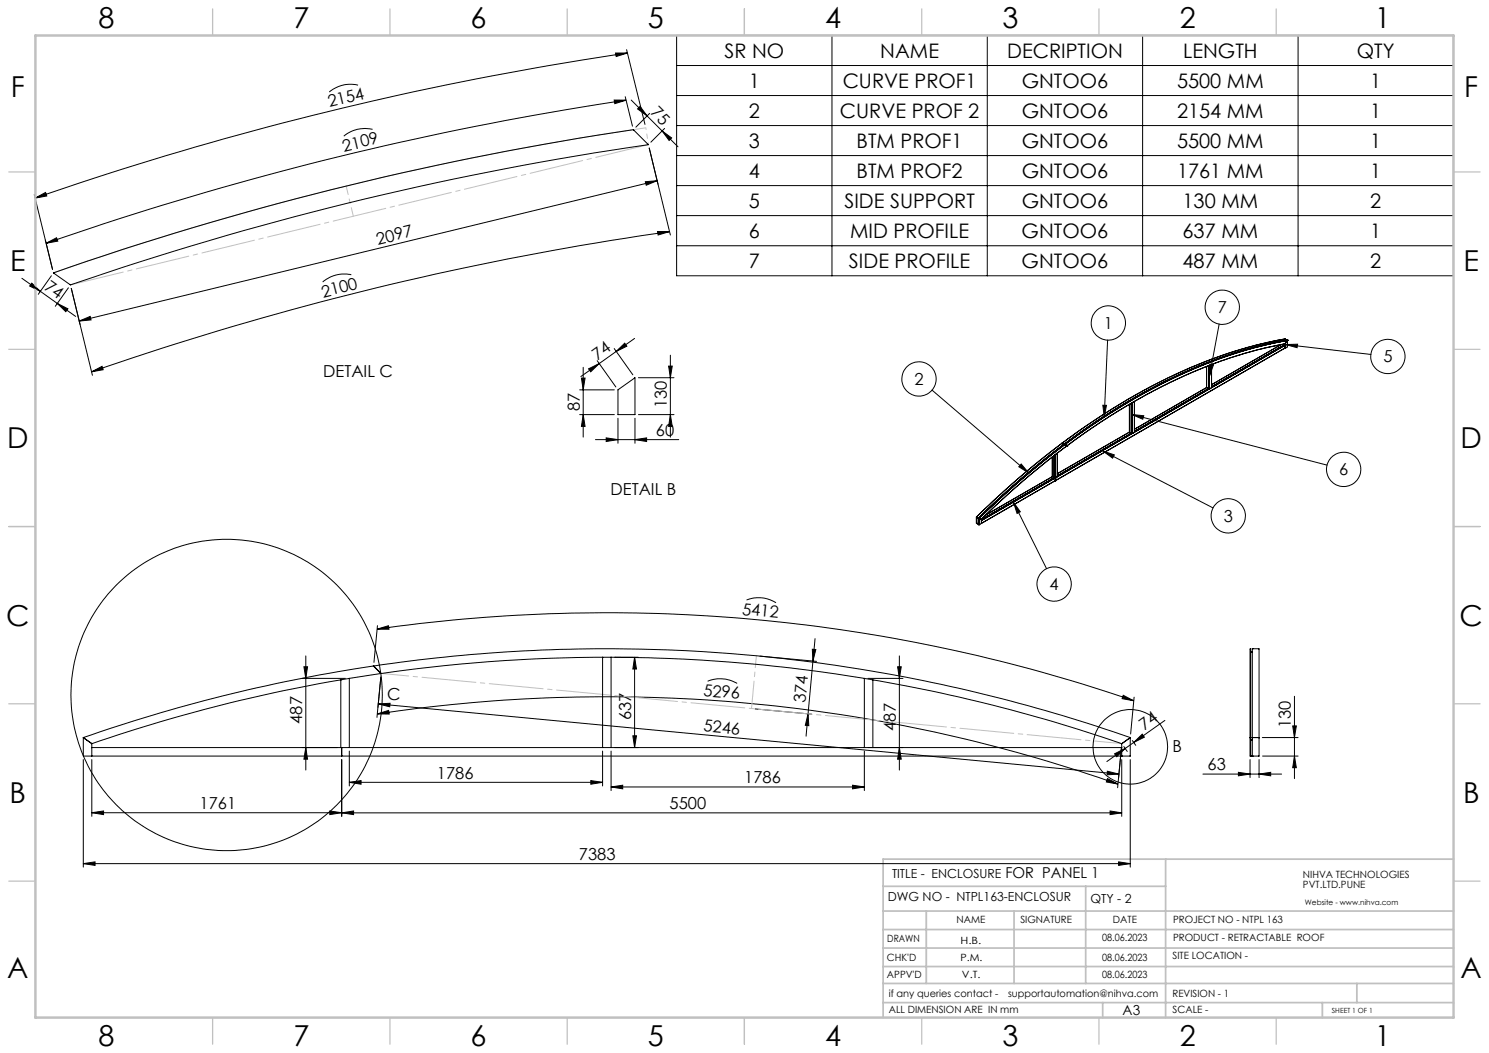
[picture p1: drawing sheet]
<svg xmlns="http://www.w3.org/2000/svg" width="420mm" height="297mm" viewBox="0 0 420 297" stroke-linecap="round" stroke-linejoin="round" font-family="sans-serif">
<g fill="none" stroke="#000" stroke-width=".28">
<path d="M173.6 15h3.4l-3.2 .9zM176.7 14l5.2 21.1M177 15a919.8 919.8 0 0 0-167.1 40.9M190.9 10h219.1v67.8h-219.1zM190.9 18.5h219.1M234.7 10v67.8M278.5 10v67.8M322.3 10v67.8M366.1 10v67.8M101 24a9.2 9.2 0 0 0-8.1 2M105.1 36.5a9.2 9.2 0 0 0-8.1 1.9M173.2 28.2l3.4 .1-3.2 .9z"/>
<path d="M176.4 27.3l2 8.3M176.6 28.3a902.4 902.4 0 0 0-163.6 40.3M178 28.2l13.2 13.2M179.8 30.7l.8-.7 1.9 2.7zM183.2 32l-3.8 3.9M186.8 36.9l2.6 2-.7 .7zM187.5 36.2l-3.9 3.9M190.9 26.9h219.1M190.9 35.4h219.1M9.7 54.9l5.1 21.1-2-8.3M9.9 55.9l2.9-1.6 .4 1zM182 51.3l3.3-.3-3 1.2z"/>
<path d="M183.1 41.8l6 24.5M185.3 51l-163 39.6M190.9 43.9h219.1M190.9 52.3h219.1M6.2 78.5l5.2 3.7M9 79.9l2.4 2.3-3-1.5zM13 68.6l2.9-1.5 .4 .9zM14.5 77.8l-3.7 5.2M15.1 77a895.7 895.7 0 0 1 163.6-40.4l4.2 4.2a891.3 891.3 0 0 0-163.1 39.6zM99.1 77.5a9.3 9.3 0 0 0-8.1 2M185.5 65.3h3.3l-3.2 1zM188.8 65.3a863 863 0 0 0-163 39.6"/>
<path d="M190.9 60.8h219.1M190.9 69.3h219.1M11.4 82.2l4.8 3.4M16.2 85.6l5.1 3.6M16.2 85.6l3 1.5-.6 .8zM19.3 81.2l-3.7 5.2M20.1 81.3l6 24.6M22.3 90.6l3.1-1.4 .3 1zM173.2 98.3l5.3 7.4M173.8 99.1l2.4-2.3 .6 .8zM179 95.5l-15.2 10.7M312.4 95.9l-.9 21.7"/>
<path d="M343.9 91.4l-2.7 14.6M361.3 97.2l-19.6 11.3 19.6-11.3M361.9 97.1l.4 .2M362.3 97.3h.1M362.3 97.3l-20.6 11.8M362.3 97v.4M362.4 95.6l-6.6 1.4-8.9 2.5-6.9 2.4-8.3 3.6-9.1 4.6-9.1 5.3-7 4.6-7 5M362.4 97.4l-64.8 37.4M362.4 97.4h.1M362.4 95.6h.1M362.4 97.4l-20.7 12M362.4 97v.4"/>
<path d="M362.4 97l-7.5 1.6-8.2 2.4-5.5 2-9 3.9-8.4 4.2-7.6 4.4-6.3 3.9-9 6.4M362.4 98.2h.1M362.5 98.2h.1M362.4 96l-7.9 1.8-7.2 2.1-7.3 2.6-8.1 3.5-9.6 4.9-7.4 4.3-8.2 5.4-6.6 4.7M362.4 95.6l-8.5 1.8-7.2 2.2-7.3 2.6-8 3.5-7.4 3.7-7.5 4.2-10.3 6.7-6.7 4.7M362.4 98.2l-64.8 37.4M362.4 95.6l.6 .3M362.5 97h-.1M362.5 97l-7.9 1.7-7.1 2.1-8.1 2.9-7.4 3.2-8.9 4.5-8.2 4.8-7.4 4.8-6.6 4.8M362.5 96l-8.7 2-5.8 1.7-8 2.8-6.6 2.8-10.4 5.2-6.7 3.9-7.4 4.7-8.8 6.2M362.5 97v1.2M362.7 97.2l24 2.8"/>
<path d="M362.7 97.2l3.3-.1-.1 1zM362.9 96h.1M362.9 96h-.5M362.9 96v.1M363 95.9h.1M363 95.9l-7.8 1.7-7.2 2-8 2.9-7.4 3.2-8.9 4.4-8.1 4.7-7.4 4.8-8.1 5.7M363 95.9v.1M363 95.9l-.1 .1M363 95.9l-.6 .1M363.1 96l-8.8 1.9M363.1 96h.1M363.1 96l-7.8 1.6-6.4 1.9-8.8 3.1-8.1 3.5-7.4 3.7-7.4 4.2-10.4 6.6-6.6 4.8"/>
<path d="M363.1 96v.1M363.1 97.8h.1M363.1 96.1l-7 1.4-7.9 2.3-8.1 2.9-7.3 3.1-9.6 4.8-6.7 3.9-8.8 5.7-7.4 5.2M363.1 96v1.8M363.1 96.1l-.6 .9M363.1 97.8l-.6 .4M25.8 104.9l3-1.6 .3 1zM163.5 110h9.8M163.5 116.9h9.8M164 106.6h1l-.5 3.4zM164.5 116.9l.5 3.4h-1zM164.5 103.6v19.7"/>
<path d="M166 104l3-1.5-2.4 2.4zM168.5 101.7l5.2 7.4M174.3 118v7M174.3 110l4.8-3.5v10.4h-4.8zM179.1 118v7M180.1 116.9h10M180.1 106.5h10M188.6 103.3h1l-.5 3.2zM189.1 100.2v23.1M189.1 116.9l.5 3.4h-1zM262.9 110l27.3 23.4M311.1 114.3h1l-.6 3.3z"/>
<path d="M318.6 114v7.9M319.1 113.7v8.7M319.3 116.9l55 14.3M319.3 116.9l3.3 .4-.3 .9zM319.3 113.6v8.7M319.3 113.6h.1M319.5 112.7l-8.2 5-11.1 7.7M320 113.2l-.7 .4M320 113.2v8.7M320 113.2h.1M340.3 109.3h.1M340.3 109.3l-20.3 11.8"/>
<path d="M340.3 103.4v5.9M340.3 109.3l.6 .3M340.9 109.6h.1M340.9 109.6l-20.9 12.1M340.9 103.1v6.5M341 109.7h.1M341 109.6l-21 12.1M341 109.5l-.1 .1M341 109.7l-21 12.2M341.1 103.1l-.1 6.6M341.1 103.1v6.6M341.3 102.7l1 .2-1.1 3.1z"/>
<path d="M341.7 102.8h.1M341.7 102.8l-.6 .3M341.7 102.8v6.6M341.7 109.4l-.6 .3M168 124h23.5M171 123.5l3.3 .5-3.3 .5zM179.1 124l3.3-.5v1zM288 130.9l2.2 2.5-2.8-1.7zM296.8 134.4h.1M296.8 134.4l-18.8 10.9M296.8 128.9v5.5M296.8 134.4l.6 .4"/>
<path d="M297.4 134.8h.1M297.4 134.7h.1M297.4 128.5v6.4M297.4 134.7v.1M297.4 134.7l-20.6 11.9M297.5 134.7l-.1 .2M297.5 134.8h.1M297.5 134.8l-20.7 12M297.6 128.3l-.1 6.5M297.6 128.3v7.3M297.6 135.6h.1M297.6 134.8h.1"/>
<path d="M297.6 135.6l-21.4 12.4M297.6 134.8l-20.8 12M297.6 134.8v.8M298.2 127.8l-.6 .5M298.2 127.8v6.7M298.2 134.5l-.6 .3M299.5 125.1l-6.4 4.9-6.2 5.2-11.5 10.6M299.5 125.1l-11.8 9.4-12.3 11.3M299.5 125h.1M299.5 125l.6 .4M299.6 125.1h.1M299.6 125.1l.7 .3"/>
<path d="M299.6 125.1h.2M299.7 125.1h.1M299.7 125.1l.3 .2M299.8 125.1h.1M299.8 125.1v.1M299.8 125.2h.1M299.8 125.2l.8 .5M299.9 125.3h.1M300 125.3h.1M300 125.3l.4 .3M300 125.3l.5 .3M300.1 125.4l-11.1 8.8-7.3 6.5-5.7 5.5"/>
<path d="M300.1 125.4l-6 4.6-5.9 4.9-5.8 5.1-6.5 6.2M300.1 125.4h.1M300.1 125.3h.1M300.1 125.3l.1 .1M300.1 125.3l.2 .2M300.1 125.3v.1M300.2 125.4h.1M300.2 125.4l.5 .3M300.2 125.4l.4 .3M300.2 125.4l-12.5 10.2-11.6 10.6M300.2 125.4v.1M300.2 125.4l-7.4 5.9-6.6 5.5-10.1 9.4"/>
<path d="M300.2 125.5l-11.8 9.5-12.2 11.3M300.2 125.5l.6 .3M300.3 125.5h.1M300.3 125.4l.6 .4M300.3 125.4l.1 .1M300.4 125.5h.1M300.4 125.6h.1M300.5 125.6h.1M300.5 125.6l.2 .1M300.5 125.6l.1 .1M300.6 125.7h.1M300.6 125.7l.2 .1"/>
<path d="M300.7 125.7h.1M300.8 125.8l-11 8.8-7.4 6.6-5.6 5.2M300.8 125.8l-5.1 4-7.4 6.1-11.5 10.5M300.8 125.8h.1M300.9 125.8h.1M311.1 127.2l31.1 16.1M311.1 127.2l3.2 1.1-.5 .9zM318.6 121.9l-20.4 11.7M318.6 121.9l.5 .3M319.1 122.2h.1M319.3 122.3h.1M319.3 122.3l-21.1 12.2"/>
<path d="M319.3 122.1l-21.1 12.2M319.3 122.1l-.2 .1M320 121.9l-.7 .4M320 121.9h.1M275.4 145.8h.1M275.4 147.6h.1M275.4 145.8v1.8M275.4 145.8l.5 .4M275.4 147.6l.5 .3M275.9 146.2h.1M275.9 147.9h.1M275.9 146.2v1.7"/>
<path d="M276 146.2h.1M276 147.9h.1M276 146.2v1.7M276 146.2h.2M276.2 146.3h.1M276.1 146.2h.1M276.1 146.2l.1 .1M276.1 148h.1M276.1 146.2v1.8M276.1 147.8l-.1 .1M276.2 146.3l.6 .1M276.8 146.4h.1"/>
<path d="M276.8 146.4v1.2M276.8 147.6h.1M276.9 146.8h.1M285.9 141.6l9.3 18.8M285.9 141.6l1.9 2.8-.9 .4zM106.4 177.4l3.2-.9 .1 1zM106.4 177.4a457.4 457.4 0 0 1 213.4 20.3M106.5 176.5l-1 10.3M210.6 169.2a9.3 9.3 0 0 1 8.3 .8M85.2 191.3h12.2M85.7 188.1h1l-.4 3.2zM86.3 185v32.2"/>
<path d="M96.1 191.8a442.9 442.9 0 0 0-70.2 18M96.1 191.8v19.1M98.5 191.3l8.9-1.3-2.1-2.1a449.7 449.7 0 0 0-81.8 20.1M98.5 191.3l-2.4 .5M98.5 191.3v19.6M106.6 199.5l.8-8.5-1.1 11.3M106.7 198.5l3.3-.1-.1 1zM106.7 198.5l208.9 19.8M170 185.4h2.4M170 185.4a444.3 444.3 0 0 0-62.5 4.6l-2.1-2.1a447 447 0 0 1 213.4 20.1M170 185.4v25.5M172.4 185.4a450.5 450.5 0 0 1 71.4 5.9"/>
<path d="M172.4 185.4v25.5M173.4 185.4h6.6M179 185.4l.5 3.3h-1zM179 185.4v25.5M199.6 192.2a9.4 9.4 0 0 1 8.3 .6M213 200l16 1.4M214.3 185.1l16 1.4M229.1 183.1l1 .1-.8 3.2zM229.9 180.1l-2 21.2M243.8 191.3l2.4 .5M243.8 191.3v19.6M244.8 191.3h9.9"/>
<path d="M246.2 191.8a438.6 438.6 0 0 1 70.2 18M246.2 191.8l-.1 19.1M253.2 188.1h1l-.5 3.2zM253.7 185v32.2M316.8 196.1l3 1.6-3.3-.6zM319.9 196.6l-1 10.4M352.7 183l-.1 25.1M352.7 183h.1M352.7 183l.1 25.1M352.8 183.9h.1M352.8 183.9h.4M353.2 183h1.9v25.1"/>
<path d="M353.2 183h.1M353.2 183v25.1M365.1 196.4v23.2M23.5 208l2.3 1.7M23.5 208v5.3h2.4M23.5 214.2v30.4M25.8 209.7l.1 .1M25.9 210.9v2.4M25.9 209.8v1.1M25.9 210.9h70.2M25.9 214.2v16.1M86.3 210.9l.4 3.2h-1z"/>
<path d="M96.1 210.9h2.4M96.3 210.9v2.4h-70.4M96.3 214.2v16.1M96.4 214.2v16.1M96.4 210.9v2.4h220M98.5 211.8v9.9M98.5 210.9h71.5M106.4 201.4l3.2-1 .2 1zM106.4 201.4a434.9 434.9 0 0 1 208.9 19.8M170 211.8v9.9M170 210.9h2.4M172.4 211.8v11.2"/>
<path d="M172.4 210.9h71.4M178.5 207.5h1l-.5 3.4zM227.9 201.3l.2 3.4-.9-.1zM227.9 201.3l-.5 6.3M243.8 211.8v11.2M243.8 210.9h72.6M253.7 210.9l.5 3.2h-1zM312.3 217.5l3.3 .8-3.3 .2zM312.4 219.6l2.9 1.6-3.2-.6zM314.4 212.6l3-1.5-2.4 2.3zM315.5 219.4l.8-8.7-1.1 11.5M316.4 214.2v16.1"/>
<path d="M316.4 210.9v2.4M316.4 209.8v1.1M316.5 209.7l-.1 .1M317 210.6l1 1.3M317.4 211.1l-5.2 3.7M318.8 208v5.3h-2.4M318.8 208l-2.3 1.7M318.8 214.2v30.4M319.4 208.9l1 1.3M319.8 209.4l2.4-2.3 .6 .8zM328.6 203.2l-11.2 7.9M339.3 218.3h22.2"/>
<path d="M349.3 217.8l3.3 .5-3.3 .5zM352.6 214.2v5.1M352.6 208.1l.1 5.2M352.7 208l-.1 .1M352.7 208h.1M352.7 208l.1 .1M352.7 213.3h.1M352.8 208.7h.1M352.8 213.3h.1M352.8 208.1v5.2M352.8 208.7h.4M353.2 208v.1"/>
<path d="M353.2 213.3h.1M353.2 208h1.9M353.2 208.1v5.2M355.1 208v.1M355.1 218.3l3.3-.5v1zM355.1 208.1v5.2h-2.4M355.1 214.2v5.1M356.1 208h10M356.1 213.3h10M364.6 204.7h1.1l-.6 3.3zM365.1 213.3l.6 3.2h-1.1zM25.9 229.2l3.3-.5v1.1z"/>
<path d="M25.9 229.2h70.4M93 228.7l3.3 .5-3.3 .6zM96.4 229.3l3.3-.6v1.1zM96.4 229.3h220M98.5 220.7l3.3-.5v1zM98.5 220.7h71.5M166.7 220.2l3.3 .5-3.3 .5zM172.4 222l3.2-.5v1zM172.4 222h71.4M240.5 221.5l3.3 .5-3.3 .5zM313.1 228.7l3.3 .6-3.3 .5zM23.5 243.6l3.3-.5v1z"/>
<path d="M23.5 243.6h295.3M315.5 243.1l3.3 .5-3.3 .5z"/>
<circle cx="312.6" cy="91.1" r="4.8"/>
<circle cx="344.8" cy="86.7" r="4.8"/>
<circle cx="259.2" cy="106.9" r="4.8"/>
<circle cx="391.5" cy="100.6" r="4.8"/>
<circle cx="379" cy="132.4" r="4.8"/>
<circle cx="346.5" cy="145.5" r="4.8"/>
<circle cx="297.3" cy="164.7" r="4.8"/>
<circle cx="63.9" cy="196" r="43.9"/>
<circle cx="318.8" cy="210.6" r="10.5"/>
</g>
<path d="M182.1 36.1a895.2 895.2 0 0 0-167 40.9" fill="none" stroke="#c0c0c0" stroke-width=".28"/>
<path d="M107.5 189.9l208.9 19.8M212 199.8l1.4-14.8" fill="none" stroke="#c0c0c0" stroke-width=".28" stroke-dasharray="15.2 1.3 1.3 1.3" stroke-dashoffset="7.5"/>
<path d="M19.9 80.3l163-39.5" fill="none" stroke="#c0c0c0" stroke-width=".28" stroke-dasharray="15.2 1.3 1.3 1.3" stroke-dashoffset="-.1"/>
<path d="M182.9 40.8l-.7-4.8" fill="none" stroke="#c0c0c0" stroke-width=".28" stroke-dasharray="15.2 1.3 1.3 1.3" stroke-dashoffset="14.7"/>
<path d="M97.6 52.5l2.1 8.5" fill="none" stroke="#c0c0c0" stroke-width=".28" stroke-dasharray="15.2 1.3 1.3 1.3" stroke-dashoffset="12.8"/>
<g fill="none" stroke="#c0c0c0" stroke-width=".35">
<path d="M60 2.5v7.5M110 2.5v7.5M160 2.5v7.5M210 2.5v7.5M260 2.5v7.5M310 2.5v7.5M360 2.5v7.5M2.5 48.5h7.5M410 48.5h7.5M2.5 98.5h7.5M410 98.5h7.5M2.5 148.5h7.5"/>
<path d="M410 148.5h7.5M2.5 198.5h7.5M410 198.5h7.5M2.5 248.5h7.5M410 248.5h7.5M60 287v7.5M110 287v7.5M160 287v7.5M210 287v7.5M260 287v7.5M310 287v7.5M360 287v7.5"/>
</g>
<g fill="none" stroke="#c0c0c0" stroke-width=".5">
<path d="M249.1 257h160.9M249.1 250h79.7M261.3 257v20.4M286 257v20.4M306.2 250v27.4M328.8 242.3v44.7M410 242.3h-160.9v44.7M249.1 272.6h160.9M249.1 267.4h160.9M249.1 262.2h160.9M249.1 277.4h160.9M382.7 277.4v5.4"/>
<path d="M249.1 282.8h160.9M311 282.8v4.2M373 282.8v4.2"/>
</g>
<path d="M10 10h400v277h-400z" fill="none" stroke="#c0c0c0" stroke-width=".7"/>
<g fill="#000">
<path d="M173.6 15h3.4l-3.2 .9zM9.9 55.9l2.9-1.6 .4 1z"/>
<path d="M173.2 28.2l3.4 .1-3.2 .9zM13 68.6l2.9-1.5 .4 .9z"/>
<path d="M179.8 30.7l.8-.7 1.9 2.7zM186.8 36.9l2.6 2-.7 .7z"/>
<path d="M185.5 65.3h3.3l-3.2 1zM25.8 104.9l3-1.6 .3 1z"/>
<path d="M9 79.9l2.4 2.3-3-1.5zM16.2 85.6l3 1.5-.6 .8z"/>
<path d="M22.3 90.6l3.1-1.4 .3 1zM182 51.3l3.3-.3-3 1.2z"/>
<path d="M166 104l3-1.5-2.4 2.4zM173.8 99.1l2.4-2.3 .6 .8z"/>
<path d="M311.1 114.3h1l-.6 3.3zM288 130.9l2.2 2.5-2.8-1.7zM311.2 127.2l3.1 1.1-.5 .9zM285.9 141.6l1.9 2.8-.9 .4zM362.7 97.2l3.3-.1-.1 1zM319.3 116.9l3.3 .4-.3 .9zM341.3 102.7l1 .2-1.1 3.1z"/>
<path d="M85.7 188.1h1l-.4 3.2zM86.3 210.9l.4 3.2h-1zM164 106.6h1l-.5 3.4zM164.5 116.9l.5 3.4h-1zM188.6 103.3h1l-.5 3.2zM189.1 116.9l.5 3.4h-1z"/>
<path d="M106.7 198.5l3.3-.1-.1 1zM312.3 217.5l3.3 .8-3.3 .2z"/>
<path d="M316.8 196.1l3 1.6-3.3-.6zM106.4 177.4l3.2-.9 .1 1z"/>
<path d="M178.5 207.5h1l-.5 3.4zM179 185.4l.5 3.3h-1zM253.7 210.9l.5 3.2h-1zM253.2 188.1h1l-.5 3.2zM365.1 213.3l.6 3.2h-1.1zM364.6 204.7h1.1l-.6 3.3z"/>
<path d="M227.9 201.3l.2 3.4-.9-.1zM229.1 183.1l1 .1-.8 3.2z"/>
<path d="M314.4 212.6l3-1.5-2.4 2.3zM319.8 209.4l2.4-2.3 .6 .8z"/>
<path d="M93 228.7l3.3 .5-3.3 .6zM25.9 229.2l3.3-.5v1.1z"/>
<path d="M96.4 229.3l3.3-.6v1.1zM313.1 228.7l3.3 .6-3.3 .5z"/>
<path d="M166.7 220.2l3.3 .5-3.3 .5zM98.5 220.7l3.3-.5v1zM355.1 218.3l3.3-.5v1zM349.3 217.8l3.3 .5-3.3 .5zM179.1 124l3.3-.5v1zM171 123.5l3.3 .5-3.3 .5z"/>
<path d="M172.4 222l3.2-.5v1zM240.5 221.5l3.3 .5-3.3 .5zM23.5 243.6l3.3-.5v1zM315.5 243.1l3.3 .5-3.3 .5z"/>
<path d="M312.4 219.6l2.9 1.6-3.2-.6zM106.4 201.4l3.2-1 .2 1z"/>
</g>
<g font-size="8.1">
<text x="27.8" y="8">8</text>
<text x="82.8" y="8">7</text>
<text x="132.8" y="8">6</text>
<text x="182.8" y="8">5</text>
<text x="232.8" y="8">4</text>
<text x="282.8" y="8">3</text>
<text x="332.8" y="8">2</text>
<text x="387.8" y="8">1</text>
<text x="3" y="27.2">F</text>
<text x="413" y="27.2">F</text>
<text x="2.8" y="76.5">E</text>
<text x="412.8" y="76.5">E</text>
<text x="2" y="126.5">D</text>
<text x="412" y="126.5">D</text>
<text x="1.7" y="176.5">C</text>
<text x="411.7" y="176.5">C</text>
<text x="2.7" y="226.5">B</text>
<text x="412.7" y="226.5">B</text>
<text x="2" y="275.7">A</text>
<text x="412" y="275.7">A</text>
<text x="27.8" y="295">8</text>
<text x="82.8" y="295">7</text>
<text x="132.8" y="295">6</text>
<text x="182.8" y="295">5</text>
<text x="232.8" y="295">4</text>
<text x="282.8" y="295">3</text>
<text x="332.8" y="295">2</text>
<text x="387.8" y="295">1</text>
</g>
<g font-size="5.6">
<text x="204.3" y="16.3">SR NO</text>
<text x="248.3" y="16.3">NAME</text>
<text x="284.1" y="16.3">DECRIPTION</text>
<text x="333.7" y="16.3">LENGTH</text>
<text x="382.7" y="16.3">QTY</text>
<text x="211.2" y="24.8">1</text>
<text x="237.7" y="24.8">CURVE PROF1</text>
<text x="288.2" y="24.8">GNTOO6</text>
<text x="332" y="24.8">5500 MM</text>
<text x="386.5" y="24.8">1</text>
<text x="211.2" y="33.3">2</text>
<text x="236.9" y="33.3">CURVE PROF 2</text>
<text x="288.2" y="33.3">GNTOO6</text>
<text x="332" y="33.3">2154 MM</text>
<text x="386.5" y="33.3">1</text>
<text x="211.2" y="41.7">3</text>
<text x="241.6" y="41.7">BTM PROF1</text>
<text x="288.2" y="41.7">GNTOO6</text>
<text x="332" y="41.7">5500 MM</text>
<text x="386.5" y="41.7">1</text>
<text x="211.2" y="50.2">4</text>
<text x="241.6" y="50.2">BTM PROF2</text>
<text x="288.2" y="50.2">GNTOO6</text>
<text x="332" y="50.2">1761 MM</text>
<text x="386.5" y="50.2">1</text>
<text x="211.2" y="58.7">5</text>
<text x="238.2" y="58.7">SIDE SUPPORT</text>
<text x="288.2" y="58.7">GNTOO6</text>
<text x="333.6" y="58.7">130 MM</text>
<text x="386.5" y="58.7">2</text>
<text x="211.2" y="67.2">6</text>
<text x="239.8" y="67.2">MID PROFILE</text>
<text x="288.2" y="67.2">GNTOO6</text>
<text x="333.6" y="67.2">637 MM</text>
<text x="386.5" y="67.2">1</text>
<text x="211.2" y="75.6">7</text>
<text x="239.5" y="75.6">SIDE PROFILE</text>
<text x="288.2" y="75.6">GNTOO6</text>
<text x="333.6" y="75.6">487 MM</text>
<text x="386.5" y="75.6">2</text>
</g>
<g font-size="4.7">
<text x="92.9" y="30.3" transform="rotate(-13 92.9 30.3)">2154</text>
<text x="183.3" y="32" transform="rotate(45 183.3 32)">75</text>
<text x="97" y="42.8" transform="rotate(-13 97 42.8)">2109</text>
<text x="106.6" y="69" transform="rotate(-14 106.6 69)">2097</text>
<text x="12.3" y="81.5" transform="rotate(35 12.3 81.5)">74</text>
<text x="91.1" y="83.9" transform="rotate(-14 91.1 83.9)">2100</text>
<text x="343.5" y="88.4">7</text>
<text x="311.4" y="92.8">1</text>
<text x="168.4" y="101.7" transform="rotate(-35 168.4 101.7)">74</text>
<text x="91.2" y="106.5">DETAIL C</text>
<text x="390.2" y="102.2">5</text>
<text x="257.9" y="108.6">2</text>
<text x="163.5" y="116" transform="rotate(-90 163.5 116)">87</text>
<text x="188.1" y="115.2" transform="rotate(-90 188.1 115.2)">130</text>
<text x="185" y="123">60</text>
<text x="377.7" y="134.1">6</text>
<text x="172.2" y="139.6">DETAIL B</text>
<text x="345.2" y="147.2">3</text>
<text x="296.1" y="166.4">4</text>
<text x="209.2" y="173.3" transform="rotate(5 209.2 173.3)">5412</text>
<text x="109.2" y="197.4">C</text>
<text x="198.3" y="196.3" transform="rotate(4 198.3 196.3)">5296</text>
<text x="178" y="203.2" transform="rotate(-90 178 203.2)">637</text>
<text x="227.2" y="198.3" transform="rotate(-85 227.2 198.3)">374</text>
<text x="85.2" y="204.1" transform="rotate(-90 85.2 204.1)">487</text>
<text x="198.3" y="206.2" transform="rotate(5 198.3 206.2)">5246</text>
<text x="252.7" y="206.1" transform="rotate(-90 252.7 206.1)">487</text>
<text x="322.7" y="206.1" transform="rotate(-35 322.7 206.1)">74</text>
<text x="364.1" y="205.4" transform="rotate(-90 364.1 205.4)">130</text>
<text x="330.8" y="212">B</text>
<text x="123.2" y="219.6">1786</text>
<text x="209.9" y="220.9">1786</text>
<text x="340.6" y="217.3">63</text>
<text x="56.3" y="228.2">1761</text>
<text x="188.9" y="228.2">5500</text>
<text x="163.3" y="242.6">7383</text>
</g>
<text font-size="4.2" x="283.6" y="247.5">FOR PANEL 1</text>
<text font-size="3.9" x="316.7" y="286.4">A3</text>
<g font-size="3.5">
<text x="251.6" y="247.6">TITLE - ENCLOSURE</text>
<text x="250.4" y="254.2">DWG NO - NTPL163-ENCLOSUR</text>
<text x="307.6" y="254.8">QTY - 2</text>
</g>
<g font-size="2.8">
<text x="367.5" y="247.7">NIHVA TECHNOLOGIES</text>
<text x="367.5" y="250.5">PVT.LTD.PUNE</text>
<text x="269.8" y="260.4">NAME</text>
<text x="287.8" y="260.4">SIGNATURE</text>
<text x="313.9" y="260.5">DATE</text>
<text x="330.9" y="260.5">PROJECT NO - NTPL 163</text>
<text x="250.3" y="265.7">DRAWN</text>
<text x="270.9" y="266.1">H.B.</text>
<text x="310.9" y="265.5">08.06.2023</text>
<text x="330.9" y="265.5">PRODUCT - RETRACTABLE ROOF</text>
<text x="250.2" y="271.1">CHK'D</text>
<text x="250.2" y="275.8">APPV'D</text>
<text x="270.9" y="271.1">P.M.</text>
<text x="271.3" y="275.8">V.T.</text>
<text x="310.9" y="271.1">08.06.2023</text>
<text x="310.9" y="275.8">08.06.2023</text>
<text x="330.7" y="270.6">SITE LOCATION -</text>
<text x="250.7" y="281.1">if any queries contact -</text>
<text x="284.3" y="281.1">supportautomation@nihva.com</text>
<text x="330.7" y="281.1">REVISION - 1</text>
<text x="250.7" y="285.6">ALL DIMENSION ARE IN mm</text>
<text x="330.7" y="285.6">SCALE -</text>
</g>
<text font-size="2.1" x="368.1" y="255.1">Website - www.nihva.com</text>
<text font-size="2" x="375.7" y="285.6">SHEET 1 OF 1</text>
</svg>
